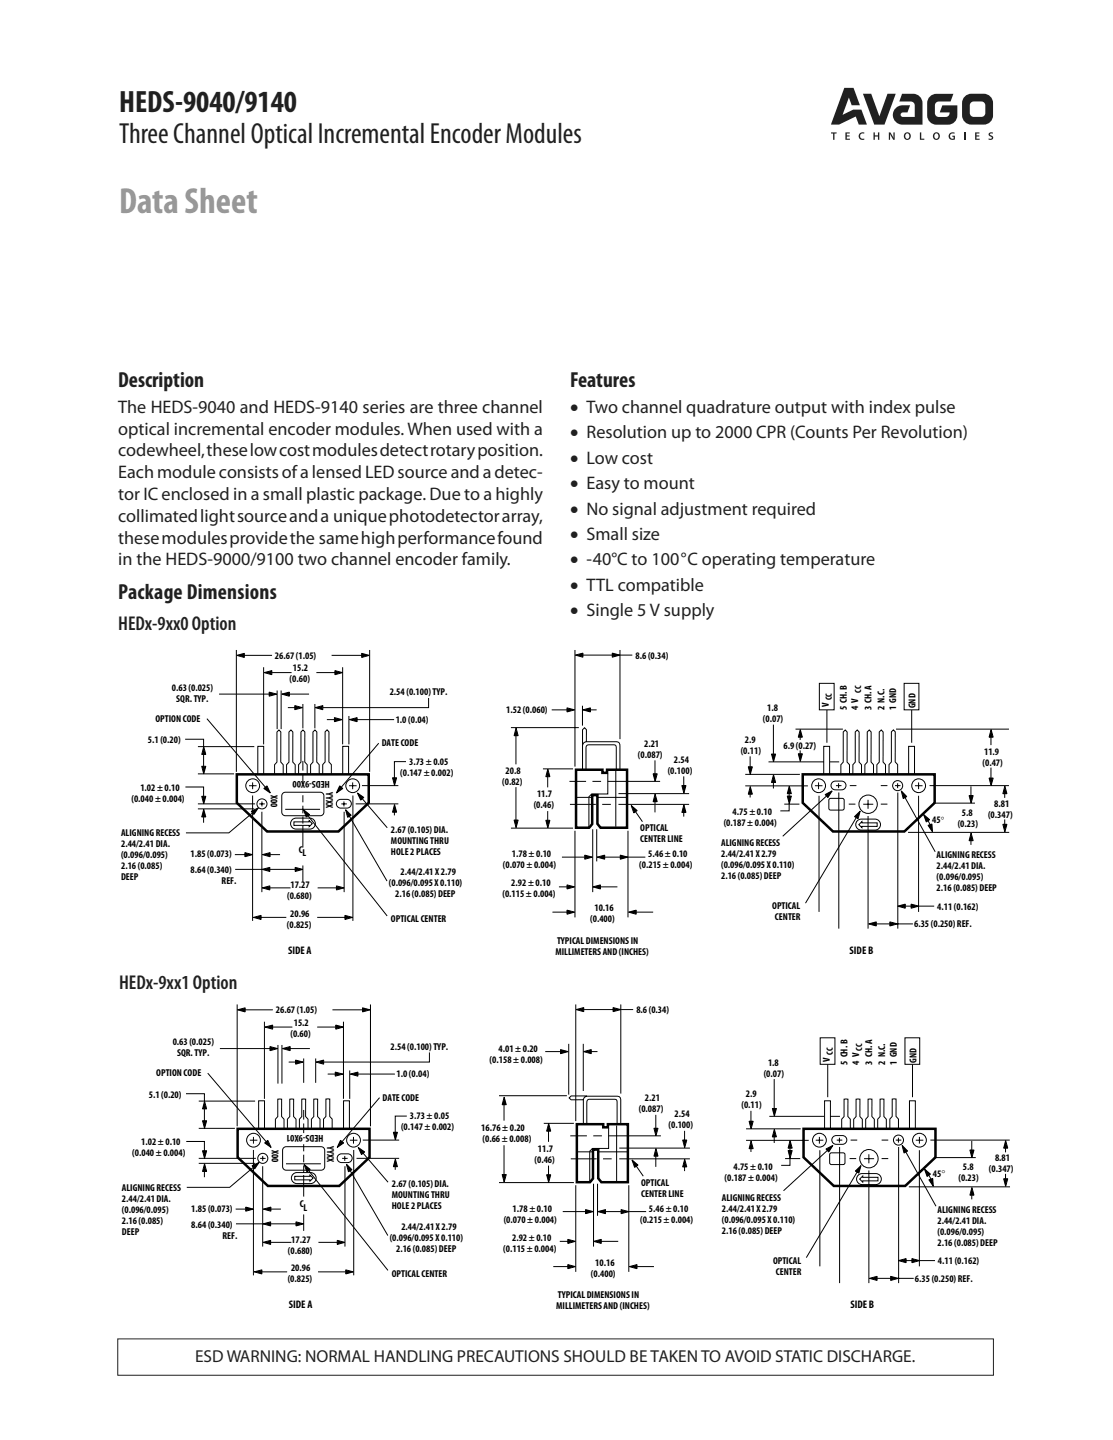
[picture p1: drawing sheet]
<svg xmlns="http://www.w3.org/2000/svg" width="216mm" height="279mm" viewBox="0 0 216 279" stroke-linecap="round" stroke-linejoin="round" font-family="sans-serif">
<path d="M22.8 259.8h169.9v7h-169.9z" fill="none" stroke="#231f20" stroke-width=".19"/>
<g fill="#231f20">
<path d="M161.2 25.7h1.1v.2h-.4v1.2h-.3v-1.2h-.4z"/>
<path d="M164 25.7h.8v.2h-.5v.4h.5v.2h-.5v.4h.6v.2h-.9z"/>
<path d="M166.8 25.9l.5-.2h.4l-.1 .2a.53 .53 0 0 0-.8 .5 .53 .53 0 0 0 .8 .5l.1 .2a.76 .76 0 0 1-1-.2 .76 .76 0 0 1 .1-1z"/>
<path d="M169.4 25.7h.3v.6h.6v-.6h.3v1.4h-.3v-.6h-.6v.6h-.3z"/>
<path d="M172.4 25.7h.3l.6 1.1v-1.1h.3v1.4h-.3l-.7-1.1 .1 1.1h-.3z"/>
<path d="M178.4 25.7h.3v1.2h.6v.2h-.9z"/>
<path d="M184.2 25.9l.6-.2h.4l-.1 .3a.54 .54 0 0 0-.8 .3 .54 .54 0 0 0 .7 .6v-.4h-.3v-.2h.5v.8a.78 .78 0 0 1-1-.2 .78 .78 0 0 1 0-1z"/>
<path d="M187 25.7h.3v1.4h-.3z"/>
<path d="M189.2 25.7h.8v.2h-.6v.4h.6v.2h-.6v.4h.6v.2h-.8z"/>
<path d="M191.8 25.9l.5-.2h.3v.3l-.5-.1v.3l.2 .1a.42 .42 0 0 1 .4 .3 .42 .42 0 0 1-.3 .5h-.7l.1-.3a.39 .39 0 0 0 .6-.1l-.3-.2a.42 .42 0 0 1-.3-.6z"/>
<path d="M163.8 17h1.8l1.2 3.4h-1.6l-.5-1.5-1.3 3.4 2.1-1h1.6l1.1 2.9h-1.6l-.6-1.6-3.2 1.6h-1.6z"/>
<path d="M180.4 18.7l.8-.4 .4-.1h3.3l-.5 1.5h-2.3a.75 .75 0 0 0-.7 .7v1.5a.75 .75 0 0 0 .7 .8h1.4a.77 .77 0 0 0 .7-.9h-1.9l.5-1.4h2.9v2a1.8 1.8 0 0 1-1.8 1.8h-2.3a1.8 1.8 0 0 1-1.8-1.8l.1-2.9z"/>
<path d="M167.4 18.2h1.6l1.6 4.4 1.6-4.4h1.6l-2.2 6h-2z"/>
<path d="M175 18.2h2.1a1.8 1.8 0 0 1 1.8 1.8v4.2h-3.8a1.88 1.88 0 0 1-1.9-1.9 1.88 1.88 0 0 1 1.9-1.9h1.4l-.5 1.4h-.9a.44 .44 0 0 0-.4 .5 .44 .44 0 0 0 .4 .4h2.3v-2.3a.75 .75 0 0 0-.7-.7h-2.3z"/>
<path d="M175.3 26.4a.71 .71 0 0 1 1.4 0 .71 .71 0 0 1-1.4 0zM175.8 26a.51 .51 0 0 0-.2 .6 .51 .51 0 0 0 .6 .3 .51 .51 0 0 0 .2-.7 .51 .51 0 0 0-.6-.2z"/>
<path d="M180.9 26.4a.75 .75 0 0 1 1.5 0 .75 .75 0 0 1-1.5 0zM181.4 26a.51 .51 0 0 0-.2 .6 .51 .51 0 0 0 .7 .3 .51 .51 0 0 0 .1-.7 .51 .51 0 0 0-.6-.2z"/>
<path d="M187.1 18.7l.8-.4 2.9-.1a1.8 1.8 0 0 1 1.8 1.8v2.4a1.8 1.8 0 0 1-1.8 1.8h-2.4a1.8 1.8 0 0 1-1.8-1.8l.1-2.9zM188.3 19.9l-.2 .5v1.5a.75 .75 0 0 0 .8 .8h1.5a.75 .75 0 0 0 .7-.8v-1.5a.75 .75 0 0 0-.7-.7h-1.5z"/>
</g>
<path d="M45.9 150.2h25.6v5.6l-5.8 5.5h-13.9l-5.9-5.5zM111.7 149.3h5.2v.7h.9v-.7h3.8v11.3h-5.1l-.6-.7v-5.6h-1v5.6l-.6 .7h-2.6z" fill="none" stroke="#000" stroke-width=".49"/>
<g fill="none" stroke="#000" stroke-width=".19">
<path d="M40.1 139.4l11.5 13.5M42.5 134.7h9.9M45.8 126.1v23.7M45.9 127.2l1.5-.4v.8zM47.3 127.2h5.5M51.1 129.5v14.9M51.2 130.5l1.5-.4v.8zM52.2 134.3l1.5 .4-1.5 .4zM52.6 130.5h4M53.8 134v7.5M54.5 134v7.5M54.6 134.7l1.5-.4v.8z"/>
<path d="M55.8 137.3h1.7M56 134.7h4M57.2 136.9l1.5 .4-1.5 .4zM58.8 136.6v4.7M61.1 136.6v4.7M61.1 137.3l1.5-.4v.8zM61.4 130.5h3.8M63.4 139.6h1.7M64.3 127.2h6.1M64.9 139.2l1.5 .4-1.5 .4zM65 130.1l1.4 .4-1.4 .4zM66.5 129.5v14.9"/>
<path d="M67.7 138.9v5.5M67.8 139.6l1.5-.4v.8zM69.1 139.6h7.3M70.2 126.8l1.4 .4-1.4 .4zM71.7 126.1v23.7M83.1 135.4v1.9h-20.5M107 137.7h3.2M110 137.3l1.5 .4-1.5 .4zM111.5 126.1v22.6M111.6 127.1l1.5-.4v.8zM112.9 127.1h6.1M113 136.9v3.9"/>
<path d="M113.1 137.7l1.4-.4v.8zM114.4 137.7h1.3M118.8 126.7l1.4 .4-1.4 .4zM119.5 127.1h3.2M120.3 126.1v17.3M158.9 132.6h2.9v5.1h-2.9zM160.4 137.8v6.3M175.4 132.6h2.8v5.1h-2.8zM176.8 137.8v6.3M35.9 143.4h3.6v1.4M36 152.7h3.5v2.3M38.4 156h11.1"/>
<path d="M38.4 144.9h10.9M38.4 150.2h7M38.4 156.9h10.9M39.1 148.7h.8l-.4 1.5zM39.1 154.5h.8l-.4 1.5zM39.5 145.8v3.5M39.5 158v1.6M39.5 144.9l.4 1.5h-.8zM39.5 157l.4 1.5h-.8zM48.3 152.5h1.5M48.7 157.4l1.4-.6-.9 1.2zM49 154.3v24.4"/>
<path d="M49 151.8v1.3M49.1 157.6l-4.7 4h-8.3M50 144.8h1.2v5.4h-1.2zM50.3 156h1.1M50.8 157.5v15.6M50.8 155.5v1M51.2 153l.6-.5 .6 1.4zM53.3 150.2v-1.8l.4-.5v-5.9l.4-.4 .4 .4v5.9l.4 .5v1.8M54.9 153.9l.5-.2h6.7a.7 .7 0 0 1 .7 .7v3.2a.7 .7 0 0 1-.7 .7h-6.7a.7 .7 0 0 1-.7-.7v-3.2zM55.3 157h6.8M55.6 150.2v-1.8l.5-.5v-5.9l.3-.4 .4 .4v5.9l.5 .5v1.8M56.8 158.9l.6-.2h2.7a1.07 1.07 0 0 1 1.1 1.1 1.07 1.07 0 0 1-1.1 1.1h-2.7a1.07 1.07 0 0 1-1-.8 1.07 1.07 0 0 1 .4-1.2z"/>
<path d="M57 159.5h3v-.3l.6 .6-.6 .6v-.3h-3zM57.9 150.2v-1.8l.5-.5v-5.9l.4-.4 .3 .4v5.9l.5 .5v1.8M58.8 147.6v1.9M58.8 150.3v1.8M58.8 154.3v1.4M58.8 156.3v1.5M58.8 158.4v1.4M58.9 157.1l1.1 1-.6 .4zM59.6 158.1l15.5 19.6M60.2 150.2v-1.8l.5-.5v-5.9l.4-.4 .4 .4-.1 5.9 .5 .5v1.8M62.6 150.2v-1.8l.5-.6v-5.8l.3-.4 .4 .4v5.8l.5 .6v1.8M65.5 155.3a2.39 2.39 0 0 1 2.4 0 .85 .85 0 0 1 .2 1 .85 .85 0 0 1-.8 .5h-1.2a.85 .85 0 0 1-.8-.5 .85 .85 0 0 1 .2-1z"/>
<path d="M65.9 152.5l.6 .5-1.3 .9zM66.2 156h1.1M66.5 144.8h1.1v5.4h-1.1zM66.7 155.5v1M66.8 157.5v15.6M67 157.1l1.1 1.1-.7 .4zM67.7 158.2l7.4 12.8M67.7 152.5h1.5M68.4 151.8v1.3M68.5 154.3v24.4M69 156h8.3M69.3 153.9l1.3 .8-.6 .5z"/>
<path d="M70.1 154.8l5 5.8M70.2 152.4h7.1M73.5 144.2l-7.4 8.7M76.1 150.9h.8l-.4 1.5zM76.5 156.9v1.3M76.5 156.1l.4 1.5h-.8zM78.8 147.8h-2.3v3.8M99.1 141.2h13.2M99.7 159.1h.8l-.4 1.5zM100.1 142v6.3M100.1 152.7v7.1M100.1 141.3l.4 1.4h-.8z"/>
<path d="M105.3 149.2h5.9M105.9 159.2h.8l-.4 1.4zM106.2 150v2.8M106.2 157.4v2.5M106.3 149.2l.4 1.5h-.8zM110.5 151.6h3.2M110.6 156.1h5M111.8 154.7h3.1M113.7 143.9l.1-2.3-.4-.4-.4 .4v3M114.9 151.6h1.7M115.9 154.7h5.8M116.8 156.1h1.7"/>
<path d="M117.9 151.6h10.1M117.9 150.1v4h-3.1l-.6 .5v6M119.5 149.6v10.8M119.5 149.3l-.1-4.7-.4-.1h-4.8a.52 .52 0 0 0-.5 .7v4.2M120 156.1h13.7M120 154h13.7M120.3 149.3v-4.6l-.2-.6-.6-.2h-5.6a.78 .78 0 0 0-.9 .8v4.6M122.4 156.3l1.2 1-.7 .4zM123.2 157.3l1.4 2.1M126.7 150.1h.8l-.4 1.5zM127.1 147.5v3.4M127.1 154.8v2.8"/>
<path d="M127.1 154.1l.4 1.5h-.8zM132.3 152.4h.8l-.4 1.5zM132.6 150.6v2.5M132.6 156.9v1.5M132.7 156.2l.4 1.4h-.8zM144.6 152.5h12.1M144.6 150.2h10.6M145.1 148.8h.8l-.4 1.5zM145.5 146.8v2.7M145.5 153.6v1.1M145.5 152.6l.4 1.5h-.8zM149.1 147.8h13.7"/>
<path d="M149.7 146.3h.8l-.5 1.5zM150 140.6v6.4M150 151.3v1.7M150 150.3l.5 1.5h-.8zM152.1 156h3M152.7 154.5h.8l-.4 1.4zM153.1 155.8v1.5h-1.7M153.1 153.5v1.7M153.1 152.5l.4 1.5h-.8zM154.3 141.5h9.2M154.9 146.3h.7l-.4 1.4zM155.2 142.4v1.2"/>
<path d="M155.2 145.6v1.4M155.2 141.6l.4 1.4h-.7zM158.1 152.5h1.4M158.8 151.8v1.3M160.1 154.2l1.3-.7-.8 1.2zM160.5 154.3l-8.7 8M161 155h2.6l.1 .3v1.7l-.3 .2-2.4-.1-.2-.3v-1.5zM161.4 151.8a2.39 2.39 0 0 1 2.5 0 .85 .85 0 0 1 .1 .9 .85 .85 0 0 1-.7 .6h-1.3a.85 .85 0 0 1-.7-.6 .85 .85 0 0 1 .1-.9zM162.2 152.4h1M162.7 152v.9M162.7 153.8v26.4M163.1 150.2v-1.8l.5-.5v-5.9l.4-.4 .3 .4v5.9l.5 .5v1.8"/>
<path d="M164.6 156h1.3M165.4 150.2v-1.8l.5-.5v-5.9l.4-.4 .4 .4-.1 5.9 .5 .5v1.8M165.8 158.4l1.1-1-.5 1.4zM166.2 158.5l-9.9 16.7M166.2 159.4l.5-.4 .4-.1h2.6a1.07 1.07 0 0 1 1.1 1.1 1.07 1.07 0 0 1-1.1 1.1h-2.6a1.07 1.07 0 0 1-1-.6 1.07 1.07 0 0 1 .1-1.1zM167.4 156h2M167.8 150.2v-1.8l.4-.5v-5.9l.4-.4 .4 .4v5.9l.4 .5v1.8M168.4 155.2v1.7M168.4 158.3v21.9M170.1 150.2v-1.8l.5-.5v-5.9l.3-.4 .4 .4v5.9l.5 .5v1.8M170.9 156h1.2M172.5 150.2v-1.8l.4-.6v-5.8l.4-.4 .4 .4v5.8l.4 .6v1.8"/>
<path d="M173.6 152.4h1.1M173.8 141.5h21.9M174.1 152v.9M174.2 153.8v26.4M174.8 153.5l1.1 1.1-.7 .3zM175.5 154.6l5.9 10.7M176.3 144.8h1.1v5.4h-1.1zM177.5 152.5h1.5M178.2 154.4v22.5M178.2 151.8v1.3M179.2 158l1.1 1-.6 .5zM179.4 158.4l.8 1.2 .6 1.4"/>
<path d="M180.3 152.4h15.4M181 155.8h8.1M188 154.4h.8l-.4 1.4zM188.3 152.6v2.5M191.9 151h.8l-.4 1.4zM192.2 142.3v2.3M192.2 148.9v2.8M192.3 141.6l.4 1.4h-.8zM194.5 159.9h.8l-.4 1.5zM194.9 153.3v1.5M194.9 159v1.7M194.9 152.5l.4 1.5h-.8z"/>
<path d="M45.6 165.8h2.1M45.6 168.7h5.9M47.5 165.4l1.5 .4-1.5 .4zM49.2 178l1.4-.4v.8zM50.5 178h5M50.9 168.7l1.4-.4v.8zM50.9 172.3l1.4-.4v.8zM50.9 165.8l1.5-.4v.8zM52 168.7h5.5M52.2 172.3h4.2M52.3 165.8h2M57.3 168.3l1.4 .4-1.4 .4z"/>
<path d="M58.8 160.3v4.2M58.8 167.9v3.2M61.5 178h5.7M61.6 172.3h3.9M65.3 171.9l1.4 .4-1.4 .4zM66.9 177.6l1.5 .4-1.5 .4zM99.1 160.7h12.1M107.2 177h3M108.4 172.1h1.8M109 166.3h4.6M110 171.7l1.5 .4-1.5 .4zM110 176.6l1.5 .4-1.5 .4z"/>
<path d="M111.5 161.2v16.8M113.4 165.9l1.5 .4-1.5 .4zM115 160.9v12.2M115 172.1l1.5-.4v.8zM115.8 160.9v6.2M115.8 166.3l1.5-.4v.8zM116.3 172.1h3.5M117.2 166.3h3.4M120.3 165.9l1.5 .4-1.5 .4zM121 166.3h4.2M121.8 161.2v16.8M121.9 177l1.5-.4v.8z"/>
<path d="M123.3 177h3.4M166.6 160l.6-.6v.3h3v.6h-3v.3zM168.5 179.3l1.5-.4v.8zM169.9 179.3h3.4M172.6 178.9l1.5 .4-1.5 .4zM174.1 179.3h3M174.1 175.8l1.5-.4v.8zM175.1 175.8h2.1M176.1 161.5h19.7M176.7 175.4l1.5 .4-1.5 .4zM178.2 175.8h3M180 160.1l.8-.2 .1 1.5z"/>
<path d="M188.3 162.4v1.5M188.4 161.6l.4 1.5h-.8z"/>
<circle cx="49" cy="152.5" r="1.34"/>
<circle cx="50.8" cy="156" r=".98"/>
<circle cx="68.4" cy="152.5" r="1.34"/>
<circle cx="158.8" cy="152.5" r="1.34"/>
<circle cx="168.4" cy="156" r="1.78"/>
<circle cx="174.1" cy="152.4" r=".98"/>
<circle cx="178.2" cy="152.5" r="1.34"/>
</g>
<g fill="#000">
<path d="M45.9 127.2l1.5-.4v.8zM52.2 134.3l1.5 .4-1.5 .4zM51.2 130.5l1.5-.4v.8zM54.6 134.7l1.5-.4v.8zM57.2 136.9l1.5 .4-1.5 .4zM61.1 137.3l1.5-.4v.8zM65 130.1l1.4 .4-1.4 .4zM70.2 126.8l1.4 .4-1.4 .4zM110 137.3l1.5 .4-1.5 .4zM111.6 127.1l1.5-.4v.8zM113.1 137.7l1.4-.4v.8zM118.8 126.7l1.4 .4-1.4 .4z"/>
<path d="M39.5 144.9l.4 1.5h-.8zM39.1 148.7h.8l-.4 1.5zM39.5 157l.4 1.5h-.8zM39.1 154.5h.8l-.4 1.5zM48.7 157.4l1.4-.6-.9 1.2zM51.2 153l.6-.5 .6 1.4zM58.9 157.1l1.1 1-.6 .4zM64.9 139.2l1.5 .4-1.5 .4zM65.9 152.5l.6 .5-1.3 .9zM67 157.1l1.1 1.1-.7 .4zM67.8 139.6l1.5-.4v.8zM69.3 153.9l1.3 .8-.6 .5z"/>
<path d="M76.5 156.1l.4 1.5h-.8zM76.1 150.9h.8l-.4 1.5zM100.1 141.3l.4 1.4h-.8zM99.7 159.1h.8l-.4 1.5zM106.3 149.2l.4 1.5h-.8zM105.9 159.2h.8l-.4 1.4zM122.4 156.3l1.2 1-.7 .4zM127.1 154.1l.4 1.5h-.8zM126.7 150.1h.8l-.4 1.5zM132.7 156.2l.4 1.4h-.8zM132.3 152.4h.8l-.4 1.5zM145.1 148.8h.8l-.4 1.5z"/>
<path d="M145.5 152.6l.4 1.5h-.8zM149.7 146.3h.8l-.5 1.5zM150 150.3l.5 1.5h-.8zM153.1 152.5l.4 1.5h-.8zM152.7 154.5h.8l-.4 1.4zM155.2 141.6l.4 1.4h-.7zM154.9 146.3h.7l-.4 1.4zM160.1 154.2l1.3-.7-.8 1.2zM165.8 158.4l1.1-1-.5 1.4zM174.8 153.5l1.1 1.1-.7 .3zM179.2 158l1.1 1-.6 .5zM188 154.4h.8l-.4 1.4z"/>
<path d="M192.3 141.6l.4 1.4h-.8zM191.9 151h.8l-.4 1.4zM194.9 152.5l.4 1.5h-.8zM194.5 159.9h.8l-.4 1.5zM47.5 165.4l1.5 .4-1.5 .4zM49.2 178l1.4-.4v.8zM50.9 168.7l1.4-.4v.8zM50.9 172.3l1.4-.4v.8zM50.9 165.8l1.5-.4v.8zM57.3 168.3l1.4 .4-1.4 .4zM65.3 171.9l1.4 .4-1.4 .4zM66.9 177.6l1.5 .4-1.5 .4z"/>
<path d="M110 171.7l1.5 .4-1.5 .4zM110 176.6l1.5 .4-1.5 .4zM113.4 165.9l1.5 .4-1.5 .4zM115 172.1l1.5-.4v.8zM115.8 166.3l1.5-.4v.8zM120.3 165.9l1.5 .4-1.5 .4zM121.9 177l1.5-.4v.8zM168.5 179.3l1.5-.4v.8zM172.6 178.9l1.5 .4-1.5 .4zM174.1 175.8l1.5-.4v.8zM176.7 175.4l1.5 .4-1.5 .4zM180 160.1l.8-.2 .1 1.5z"/>
<path d="M188.4 161.6l.4 1.5h-.8z"/>
</g>
<path d="M159.8 144.8h1.1v5.4h-1.1z" fill="#fff"/>
<g fill="none" stroke="#000" stroke-width=".19">
<path d="M158.9 154.4v22.5M159.8 144.8h1.1v5.4h-1.1zM164.8 152.4h1.3M170.9 152.4h1.2M46 194.9v23.6M46.1 195.9l1.5-.4v.8zM47.4 195.9h5.5M51.3 198.2v15M51.4 199.3l1.5-.4v.8zM52.8 199.3h3.9M61.5 199.3h3.8M64.5 195.9h6"/>
<path d="M65.1 198.9l1.5 .4-1.5 .4zM66.6 198.2v15M70.3 195.5l1.5 .4-1.5 .4zM71.9 194.9v23.6M111.7 194.9v22.6M111.8 195.9l1.4-.4v.8zM113.1 195.9h6M118.9 195.5l1.5 .4-1.5 .4zM119.6 195.9h3.2M120.4 194.9v17.3M36.1 212.2h3.6v1.4M38.5 213.6h11"/>
<path d="M38.5 218.9h7.1M39.3 217.5h.8l-.4 1.4zM39.7 214.6v3.4M39.7 213.7l.4 1.5h-.8zM40.3 208.2l11.5 13.5M42.7 203.5h9.9M50.2 213.6h1.1v5.4h-1.1zM52.4 203.1l1.5 .4-1.5 .4zM53.4 219v-1.8l.5-.6v-3.3l.4-.1 .3 .1v3.3l.5 .6v1.8M53.9 202.8v7.4M54.7 202.8v7.4M54.8 203.5l1.5-.4v.8z"/>
<path d="M55.7 219v-1.8l.5-.6v-3.3l.4-.1 .4 .1-.1 3.3 .5 .6v1.8M56 206.1h1.7M56.2 203.5h3.9M57.3 205.7l1.5 .4-1.5 .4zM58.1 219v-1.8l.4-.6v-3.3l.4-.1 .4 .1v3.3l.5 .6v1.8M58.9 205.4v4.7M58.9 215.4v1.8M58.9 218v1.9M60.4 219v-1.8l.5-.6v-3.3l.4-.1 .3 .1v3.3l.5 .6v1.8M61.2 205.4v4.7M61.3 206.1l1.5-.4v.8zM62.8 219v-1.9l.4-.5v-3.4h.4h.4v3.4l.4 .5v1.9"/>
<path d="M63.6 208.4h1.6M65 208l1.5 .4-1.5 .4zM66.6 213.6h1.2v5.4h-1.2zM67.8 207.7v5.5M68 208.4l1.4-.4v.8zM69.3 208.4h7.3M73.6 213l-7.4 8.7M76.3 219.7h.8l-.4 1.5zM78.9 216.6h-2.2v3.8M83.3 204.2v1.9h-20.5M96.8 212.6h13.2M97.8 213.6v3.8"/>
<path d="M97.8 212.9l.4 1.4h-.8zM105.5 218h5.8M105.8 204h3.1M106.4 218.8v2.7M106.4 218l.4 1.5h-.8zM108.7 203.7l1.5 .3-1.5 .4zM113.1 202.5v9.2M113.2 204l1.5-.3v.7zM113.8 212.6h-3l-.4 .4 .4 .4h2.3M114.6 204h1.3M118.1 218.9v3.9h-3.1l-.6 .6v5.9M119.6 218.4v10.8"/>
<path d="M119.7 218.1l-.1-4.7-.4-.1h-4.8a.52 .52 0 0 0-.6 .6v4.2M120.4 218.1v-4.6l-.2-.6-.6-.2h-5.6a.78 .78 0 0 0-.8 .8v4.6M126.8 218.9h.8l-.4 1.5zM127.2 216.3v3.3M132.8 219.4v2.5M144.7 219h10.6M145.3 217.6h.8l-.4 1.4zM145.7 215.5v2.8M149.2 216.6h13.7M149.8 215.1h.8l-.4 1.5zM150.2 209.4v6.4M150.2 219.1l.4 1.5h-.8z"/>
<path d="M159.1 201.4h2.9v5.1h-2.9zM160.6 206.5v6.4M163.3 219v-1.8l.4-.6v-3.3l.4-.1 .4 .1v3.3l.4 .6v1.8M165.6 219v-1.8l.5-.6v-3.3l.3-.1 .4 .1v3.3l.5 .6v1.8M167.9 219v-1.8l.5-.6v-3.3l.4-.1 .3 .1v3.3l.5 .6v1.8M170.3 219v-1.8l.4-.6v-3.3l.4-.1 .4 .1v3.3l.4 .6v1.8M172.6 219v-1.9l.5-.5v-3.4h.4h.3v3.4l.5 .5v1.9M175.5 201.4h2.9v5.1h-2.9zM176.4 213.6h1.2v5.4h-1.2zM177 206.5v6.4M36.1 221.5h3.6v2.2M38.5 224.8h11.1"/>
<path d="M38.5 225.7h11M39.3 223.3h.8l-.4 1.5zM39.7 226.7v1.7M39.7 225.8l.4 1.5h-.8zM45.7 234.6h2.2M45.8 237.5h5.8M47.7 234.2l1.4 .4-1.4 .4zM48.5 221.2h1.4M48.9 226.2l1.4-.7-.9 1.3zM49.2 223.1v24.4M49.2 220.6v1.3M49.3 226.4l-4.7 4h-8.4"/>
<path d="M50.5 224.8h1M51 226.3v15.6M51 224.3v.9M51 237.5l1.5-.4v.8zM51.1 234.6l1.5-.4-.1 .8zM51.3 221.8l.6-.5 .7 1.3zM52.2 237.5h5.4M52.4 234.6h2.1M55 222.7l.5-.2h6.8a.7 .7 0 0 1 .7 .7v3.2a.7 .7 0 0 1-.7 .7h-6.8a.7 .7 0 0 1-.7-.7v-3.2zM55.5 225.8h6.7M56.7 227.9l.6-.3 .3-.1h2.7a1.07 1.07 0 0 1 1 1.1 1.07 1.07 0 0 1-1 1h-2.7a1.07 1.07 0 0 1-1-.5 1.07 1.07 0 0 1 .1-1.2zM57.2 228.2h2.9v-.2l.6 .6-.6 .6v-.3h-2.9z"/>
<path d="M57.4 237.1l1.5 .4-1.5 .4zM58.9 222v1.4M58.9 224v1.5M58.9 226.1v1.4M58.9 228v4.2M58.9 235.6v3.2M59 225.9l1.2 1-.7 .5zM59.7 227l15.6 19.5M65.7 224.1a2.39 2.39 0 0 1 2.4 0 .85 .85 0 0 1 .1 .9 .85 .85 0 0 1-.7 .6h-1.2a.85 .85 0 0 1-.8-.6 .85 .85 0 0 1 .2-.9zM66.1 221.3l.6 .5-1.3 .8zM66.4 224.8h1M66.9 224.3v.9"/>
<path d="M66.9 226.3v15.6M67.2 225.9l1.1 1.1-.7 .4zM67.8 227l7.4 12.7M67.9 221.2h1.4M68.6 220.6v1.3M68.6 223.1v24.4M69.2 224.8h8.2M69.5 222.6l1.2 .9-.6 .5zM70.3 223.6l5 5.8M70.4 221.2h7M76.7 225.6v1.4M76.7 224.9l.4 1.5h-.8z"/>
<path d="M96.8 229.5h14.5M97.4 227.9h.8l-.4 1.5zM97.8 222.2v6.4M106 227.9h.8l-.4 1.5zM106.4 226.2v2.5M109.2 235.1h4.6M110.6 220.4h3.2M110.7 224.8h5M111.7 230v16.8M111.9 223.5h3.1M113.6 234.7l1.5 .4-1.5 .4zM115.1 220.4h1.7"/>
<path d="M115.1 229.7v12.2M115.9 229.7v6.2M116 235.1l1.5-.4v.8zM116.1 223.5h5.8M117 224.8h1.6M117.3 235.1h3.4M118 220.4h10.2M120.1 224.8h13.7M120.1 222.8h13.7M120.5 234.7l1.5 .4-1.5 .4zM121.2 235.1h4.1M122 230v16.8"/>
<path d="M122.6 225.1l1.2 1-.7 .4zM123.3 226.1l1.5 2.1M127.2 223.6v2.8M127.2 222.9l.4 1.4h-.8zM132.4 221.2h.8l-.4 1.5zM132.8 225.7v1.5M132.8 224.9l.4 1.5h-.8zM144.7 221.3h12.2M145.7 222.4v1.1M145.7 221.4l.4 1.5h-.8zM150.2 220.1v1.7M152.3 224.8h2.9"/>
<path d="M152.9 223.2h.8l-.4 1.5zM153.2 224.6v1.5h-1.7M153.2 222.3v1.7M153.3 221.3l.4 1.5h-.8zM158.2 221.2h1.5M158.9 220.6v1.3M160.2 222.9l1.4-.7-.8 1.3zM160.6 223.1l-8.6 7.9M161 223.9l.3-.2h2.4l.2 .3v1.8l-.3 .2-2.5-.1-.2-.3zM161.6 220.6a2.39 2.39 0 0 1 2.4 0 .85 .85 0 0 1 .2 .9 .85 .85 0 0 1-.8 .5h-1.2a.85 .85 0 0 1-.8-.5 .85 .85 0 0 1 .2-.9zM162.3 221.2h1.1M162.8 220.7v1"/>
<path d="M162.9 222.5v26.5M164.8 224.8h1.3M165.9 227.2l1.1-1-.4 1.4zM166.4 227.2l-10 16.8M166.4 228.1l.5-.3 .3-.1h2.7a1.07 1.07 0 0 1 1.1 1.1 1.07 1.07 0 0 1-1.1 1h-2.7a1.07 1.07 0 0 1-.9-.5 1.07 1.07 0 0 1 .1-1.2zM166.8 228.8l.6-.6v.2h2.9v.7h-2.9v.3zM167.6 224.8h2M168.5 224v1.7M168.5 227.1v21.9M171 224.8h1.3M173.8 221.2h1M174.3 220.7v1"/>
<path d="M174.3 222.5v26.5M175 222.2l1.1 1.1-.7 .4zM175.6 223.3l6 10.7M176.3 230.3h19.6M177.6 221.2h1.5M178.3 223.2v22.5M178.3 220.6v1.3M179.3 226.8l1.2 1-.7 .5zM179.5 227.1l.9 1.3 .5 1.4M180.2 228.9l.7-.2 .1 1.5zM180.5 221.2h15.4M181.2 224.6h8.1"/>
<path d="M188.1 223.1h.8l-.4 1.5zM188.5 221.4v2.5M188.5 231.2v1.5M188.5 230.4l.4 1.5h-.8zM194.7 228.7h.8l-.4 1.5zM195.1 222.1v1.5M195.1 227.8v1.6M195.1 221.3l.4 1.5h-.8zM49.3 246.8l1.5-.4v.8zM50.7 246.8h5M51 241.1l1.5-.4v.8zM52.4 241.1h4.1"/>
<path d="M61.7 246.8h5.7M61.8 241.1h3.8M65.4 240.7l1.5 .4-1.5 .4zM67.1 246.4l1.4 .4-1.4 .4zM107.3 245.8h3.1M108.6 240.9h1.8M110.1 240.5l1.5 .4-1.5 .4zM110.1 245.4l1.5 .4-1.5 .4zM115.2 240.9l1.4-.4v.8zM116.5 240.9h3.4M122.1 245.8l1.5-.4v.8zM123.4 245.8h3.5"/>
<path d="M168.7 248l1.4-.4v.8zM170 248h3.4M172.8 247.6l1.5 .4-1.5 .4zM174.2 248h3M174.3 244.6l1.5-.4v.8zM175.2 244.6h2.1M176.9 244.2l1.5 .4-1.5 .4zM178.3 244.6h3.1"/>
<circle cx="49.2" cy="221.2" r="1.34"/>
<circle cx="51" cy="224.8" r=".98"/>
<circle cx="68.6" cy="221.2" r="1.34"/>
<circle cx="159" cy="221.2" r="1.34"/>
<circle cx="168.6" cy="224.8" r="1.78"/>
<circle cx="174.3" cy="221.2" r=".98"/>
<circle cx="178.4" cy="221.2" r="1.34"/>
</g>
<path d="M155.7 150.2h25.6v5.6l-5.9 5.5h-13.8l-5.9-5.5zM46.1 219h25.6v5.6l-5.9 5.5h-13.8l-5.9-5.5zM111.9 218.1h5.1v.6h.9v-.6h3.9v11.3h-5.1l-.7-.8v-5.6h-1v5.7l-.6 .7h-2.5z" fill="none" stroke="#000" stroke-width=".49"/>
<g fill="#000">
<path d="M46.1 195.9l1.5-.4v.8zM51.4 199.3l1.5-.4v.8zM65.1 198.9l1.5 .4-1.5 .4zM70.3 195.5l1.5 .4-1.5 .4zM111.8 195.9l1.4-.4v.8zM118.9 195.5l1.5 .4-1.5 .4zM39.7 213.7l.4 1.5h-.8zM39.3 217.5h.8l-.4 1.4zM52.4 203.1l1.5 .4-1.5 .4zM54.8 203.5l1.5-.4v.8zM57.3 205.7l1.5 .4-1.5 .4zM61.3 206.1l1.5-.4v.8z"/>
<path d="M65 208l1.5 .4-1.5 .4zM68 208.4l1.4-.4v.8zM76.3 219.7h.8l-.4 1.5zM97.8 212.9l.4 1.4h-.8zM106.4 218l.4 1.5h-.8zM108.7 203.7l1.5 .3-1.5 .4zM113.2 204l1.5-.3v.7zM126.8 218.9h.8l-.4 1.5zM145.3 217.6h.8l-.4 1.4zM149.8 215.1h.8l-.4 1.5zM39.7 225.8l.4 1.5h-.8zM39.3 223.3h.8l-.4 1.5z"/>
<path d="M47.7 234.2l1.4 .4-1.4 .4zM48.9 226.2l1.4-.7-.9 1.3zM51.3 221.8l.6-.5 .7 1.3zM51 237.5l1.5-.4v.8zM51.1 234.6l1.5-.4-.1 .8zM57.4 237.1l1.5 .4-1.5 .4zM59 225.9l1.2 1-.7 .5zM66.1 221.3l.6 .5-1.3 .8zM67.2 225.9l1.1 1.1-.7 .4zM69.5 222.6l1.2 .9-.6 .5zM76.7 224.9l.4 1.5h-.8zM97.4 227.9h.8l-.4 1.5z"/>
<path d="M106 227.9h.8l-.4 1.5zM113.6 234.7l1.5 .4-1.5 .4zM116 235.1l1.5-.4v.8zM120.5 234.7l1.5 .4-1.5 .4zM122.6 225.1l1.2 1-.7 .4zM127.2 222.9l.4 1.4h-.8zM132.8 224.9l.4 1.5h-.8zM132.4 221.2h.8l-.4 1.5zM145.7 221.4l.4 1.5h-.8zM150.2 219.1l.4 1.5h-.8zM153.3 221.3l.4 1.5h-.8zM152.9 223.2h.8l-.4 1.5z"/>
<path d="M160.2 222.9l1.4-.7-.8 1.3zM165.9 227.2l1.1-1-.4 1.4zM175 222.2l1.1 1.1-.7 .4zM179.3 226.8l1.2 1-.7 .5zM180.2 228.9l.7-.2 .1 1.5zM188.5 230.4l.4 1.5h-.8zM188.1 223.1h.8l-.4 1.5zM195.1 221.3l.4 1.5h-.8zM194.7 228.7h.8l-.4 1.5zM49.3 246.8l1.5-.4v.8zM51 241.1l1.5-.4v.8zM65.4 240.7l1.5 .4-1.5 .4z"/>
<path d="M67.1 246.4l1.4 .4-1.4 .4zM110.1 240.5l1.5 .4-1.5 .4zM110.1 245.4l1.5 .4-1.5 .4zM115.2 240.9l1.4-.4v.8zM122.1 245.8l1.5-.4v.8zM168.7 248l1.4-.4v.8zM172.8 247.6l1.5 .4-1.5 .4zM174.3 244.6l1.5-.4v.8zM176.9 244.2l1.5 .4-1.5 .4z"/>
</g>
<path d="M159.9 213.6h1.2v5.4h-1.2z" fill="#fff"/>
<path d="M110.3 202.5v9.9M159.9 213.6h1.2v5.4h-1.2zM159 223.2v22.5M165 221.2h1.3M171 221.2h1.3" fill="none" stroke="#000" stroke-width=".19"/>
<path d="M155.9 219h25.6v5.6l-5.9 5.5h-13.9l-5.8-5.5z" fill="none" stroke="#000" stroke-width=".49"/>
<text font-size="7.1" fill="#939598" x="23.1" y="41.2">Data Sheet</text>
<text font-size="6" fill="#231f20" x="23.1" y="21.7">HEDS-9040/9140</text>
<text font-size="5.6" fill="#231f20" x="23.1" y="27.7">Three Channel Optical Incremental Encoder Modules</text>
<g font-size="4.2" fill="#231f20">
<text x="22.9" y="75.1">Description</text>
<text x="110.6" y="75.1">Features</text>
<text x="22.9" y="116.2">Package Dimensions</text>
</g>
<g font-size="3.9" fill="#231f20">
<text x="22.9" y="122.3">HEDx-9xx0 Option</text>
<text x="23.1" y="191.8">HEDx-9xx1 Option</text>
</g>
<g font-size="3.5" fill="#231f20">
<text x="22.9" y="80.1">The HEDS-9040 and HEDS-9140 series are three channel</text>
<text x="110.6" y="80.1">• Two channel quadrature output with index pulse</text>
<text x="22.9" y="84.3">optical incremental encoder modules. When used with a</text>
<text x="22.9" y="88.5">codewheel,theselowcostmodulesdetectrotaryposition.</text>
<text x="110.6" y="85">• Resolution up to 2000 CPR (Counts Per Revolution)</text>
<text x="110.6" y="90">• Low cost</text>
<text x="22.9" y="92.8">EachmoduleconsistsofalensedLEDsourceandadetec-</text>
<text x="110.6" y="94.9">• Easy to mount</text>
<text x="22.9" y="97">tor IC enclosed in a small plastic package. Due to a highly</text>
<text x="22.9" y="101.2">collimatedlightsourceanda uniquephotodetectorarray,</text>
<text x="110.6" y="99.8">• No signal adjustment required</text>
<text x="22.9" y="105.5">thesemodulesprovidethe samehighperformancefound</text>
<text x="110.6" y="104.8">• Small size</text>
<text x="22.9" y="109.7">in the HEDS-9000/9100 two channel encoder family.</text>
<text x="110.6" y="109.7">• -40°C to 100°C operating temperature</text>
<text x="110.6" y="114.7">• TTL compatible</text>
<text x="110.6" y="119.6">• Single 5 V supply</text>
</g>
<text font-size="3.4" fill="#231f20" x="37.9" y="264.3">ESD WARNING: NORMAL HANDLING PRECAUTIONS SHOULD BE TAKEN TO AVOID STATIC DISCHARGE.</text>
<g font-size="2.1">
<text x="55.9" y="185.1">SIDEA</text>
<text x="164.8" y="185.1">SIDEB</text>
<text x="56" y="253.9">SIDEA</text>
<text x="165" y="253.9">SIDEB</text>
</g>
<g font-size="1.9">
<text x="53.3" y="127.8">26.67(1.05)</text>
<text x="56.8" y="130.2">15.2</text>
<text x="123.3" y="127.8">8.6(0.34)</text>
<text x="33.3" y="134.1">0.63(0.025)</text>
<text x="34.2" y="136.2">SQR.TYP.</text>
<text x="56.2" y="132.4">(0.60)</text>
<text x="75.6" y="134.9">2.54(0.100)TYP.</text>
<text x="148.8" y="138">1.8</text>
<text x="160.8" y="137.2" transform="rotate(-90 160.8 137.2)">V</text>
<text x="164.3" y="137.9" transform="rotate(-90 164.3 137.9)">5 CH.B</text>
<text x="166.5" y="137.8" transform="rotate(-90 166.5 137.8)">4 V</text>
<text x="169" y="137.8" transform="rotate(-90 169 137.8)">3 CH.A</text>
<text x="171.6" y="137.8" transform="rotate(-90 171.6 137.8)">2 N.C.</text>
<text x="173.8" y="137.8" transform="rotate(-90 173.8 137.8)">1 GND</text>
<text x="177.6" y="137.4" transform="rotate(-90 177.6 137.4)">GND</text>
<text x="30.2" y="140.1">OPTIONCODE</text>
<text x="76.8" y="140.3">1.0(0.04)</text>
<text x="98.2" y="138.4">1.52(0.060)</text>
<text x="148" y="140.1">(0.07)</text>
<text x="28.7" y="144.2">5.1(0.20)</text>
<text x="74" y="144.8">DATECODE</text>
<text x="79.4" y="148.4">3.73±0.05</text>
<text x="123.8" y="147.1">(0.087)</text>
<text x="124.9" y="144.9">2.21</text>
<text x="130.7" y="148">2.54</text>
<text x="143.7" y="146.3">(0.11)</text>
<text x="144.5" y="144.2">2.9</text>
<text x="152" y="145.3">6.9(0.27)</text>
<text x="190.6" y="148.6">(0.47)</text>
<text x="190.9" y="146.5">11.9</text>
<text x="25.5" y="155.6">(0.040±0.004)</text>
<text x="27.2" y="153.4">1.02±0.10</text>
<text x="52.6" y="154.3" transform="rotate(90 52.6 154.3)">X00</text>
<text x="63.3" y="153.6" transform="rotate(90 63.3 153.6)">YYXX</text>
<text x="64" y="151.5" transform="rotate(-180 64 151.5)">HEDS-9X00</text>
<text x="77.6" y="150.6">(0.147±0.002)</text>
<text x="97.4" y="152.3">(0.82)</text>
<text x="98.1" y="150.2">20.8</text>
<text x="104.2" y="154.7">11.7</text>
<text x="129.5" y="150.2">(0.100)</text>
<text x="75.8" y="161.6">2.67(0.105)DIA.</text>
<text x="103.5" y="156.9">(0.46)</text>
<text x="124.2" y="161.3">OPTICAL</text>
<text x="140.4" y="160.3">(0.187±0.004)</text>
<text x="142.1" y="158.2">4.75±0.10</text>
<text x="180.8" y="159.6">45°</text>
<text x="185.8" y="160.4">(0.23)</text>
<text x="186.6" y="158.3">5.8</text>
<text x="191.7" y="158.7">(0.347)</text>
<text x="192.9" y="156.5">8.81</text>
<text x="23.5" y="162.3">ALIGNINGRECESS</text>
<text x="23.5" y="164.4">2.44/2.41DIA.</text>
<text x="23.5" y="166.6">(0.096/0.095)</text>
<text x="37" y="166.4">1.85(0.073)</text>
<text x="58" y="165.5">C</text>
<text x="58.7" y="166.2">L</text>
<text x="75.8" y="163.7">MOUNTINGTHRU</text>
<text x="75.8" y="165.8">HOLE2PLACES</text>
<text x="99.3" y="166.4">1.78±0.10</text>
<text x="124.2" y="163.5">CENTERLINE</text>
<text x="125.7" y="166.4">5.46±0.10</text>
<text x="139.9" y="164.2">ALIGNINGRECESS</text>
<text x="139.9" y="166.3">2.44/2.41X2.79</text>
<text x="181.7" y="166.5">ALIGNINGRECESS</text>
<text x="23.5" y="168.7">2.16(0.085)</text>
<text x="23.5" y="170.8">DEEP</text>
<text x="37" y="169.4">8.64(0.340)</text>
<text x="43" y="171.6">REF.</text>
<text x="56.3" y="172.4">17.27</text>
<text x="75.4" y="172">(0.096/0.095X0.110)</text>
<text x="77.7" y="169.9">2.44/2.41X2.79</text>
<text x="97.6" y="168.5">(0.070±0.004)</text>
<text x="99.2" y="172">2.92±0.10</text>
<text x="124" y="168.5">(0.215±0.004)</text>
<text x="139.9" y="168.5">(0.096/0.095X0.110)</text>
<text x="139.9" y="170.6">2.16(0.085)DEEP</text>
<text x="181.7" y="168.7">2.44/2.41DIA.</text>
<text x="181.7" y="170.8">(0.096/0.095)</text>
<text x="181.7" y="172.9">2.16(0.085)DEEP</text>
<text x="55.7" y="174.5">(0.680)</text>
<text x="56.3" y="177.9">20.96</text>
<text x="75.8" y="178.9">OPTICALCENTER</text>
<text x="76.7" y="174.1">2.16(0.085)DEEP</text>
<text x="97.5" y="174.1">(0.115±0.004)</text>
<text x="114.5" y="178.9">(0.400)</text>
<text x="115.3" y="176.8">10.16</text>
<text x="149.8" y="176.4">OPTICAL</text>
<text x="150.3" y="178.6">CENTER</text>
<text x="177.3" y="179.9">6.35(0.250)REF.</text>
<text x="181.8" y="176.6">4.11(0.162)</text>
<text x="55.6" y="180">(0.825)</text>
<text x="107.7" y="185.3">MILLIMETERSAND(INCHES)</text>
<text x="108" y="183.2">TYPICALDIMENSIONSIN</text>
<text x="53.5" y="196.6">26.67(1.05)</text>
<text x="123.4" y="196.6">8.6(0.34)</text>
<text x="33.5" y="202.8">0.63(0.025)</text>
<text x="56.3" y="201.1">(0.60)</text>
<text x="57" y="199">15.2</text>
<text x="75.8" y="203.7">2.54(0.100)TYP.</text>
<text x="30.3" y="208.9">OPTIONCODE</text>
<text x="34.4" y="205">SQR.TYP.</text>
<text x="76.9" y="209.1">1.0(0.04)</text>
<text x="95" y="206.3">(0.158±0.008)</text>
<text x="96.7" y="204.2">4.01±0.20</text>
<text x="148.2" y="208.9">(0.07)</text>
<text x="149" y="206.8">1.8</text>
<text x="160.9" y="206" transform="rotate(-90 160.9 206)">V</text>
<text x="164.4" y="206.6" transform="rotate(-90 164.4 206.6)">5 CH.B</text>
<text x="166.6" y="206.6" transform="rotate(-90 166.6 206.6)">4 V</text>
<text x="169.2" y="206.6" transform="rotate(-90 169.2 206.6)">3 CH.A</text>
<text x="171.7" y="206.6" transform="rotate(-90 171.7 206.6)">2 N.C.</text>
<text x="174" y="206.6" transform="rotate(-90 174 206.6)">1 GND</text>
<text x="177.8" y="206.2" transform="rotate(-90 177.8 206.2)">GND</text>
<text x="28.9" y="213">5.1(0.20)</text>
<text x="74.2" y="213.6">DATECODE</text>
<text x="123.9" y="215.8">(0.087)</text>
<text x="125.1" y="213.7">2.21</text>
<text x="143.8" y="215.1">(0.11)</text>
<text x="144.7" y="212.9">2.9</text>
<text x="62.8" y="220.3" transform="rotate(-180 62.8 220.3)">HEDS-9X01</text>
<text x="77.8" y="219.3">(0.147±0.002)</text>
<text x="79.5" y="217.2">3.73±0.05</text>
<text x="93.4" y="219.4">16.76±0.20</text>
<text x="93.6" y="221.5">(0.66±0.008)</text>
<text x="129.7" y="219">(0.100)</text>
<text x="130.9" y="216.8">2.54</text>
<text x="25.7" y="224.3">(0.040±0.004)</text>
<text x="27.4" y="222.2">1.02±0.10</text>
<text x="52.7" y="223" transform="rotate(90 52.7 223)">X00</text>
<text x="63.4" y="222.4" transform="rotate(90 63.4 222.4)">YYXX</text>
<text x="103.7" y="225.6">(0.46)</text>
<text x="104.3" y="223.5">11.7</text>
<text x="142.3" y="227">4.75±0.10</text>
<text x="186.8" y="227.1">5.8</text>
<text x="191.8" y="227.4">(0.347)</text>
<text x="193" y="225.3">8.81</text>
<text x="23.6" y="231.1">ALIGNINGRECESS</text>
<text x="23.6" y="233.2">2.44/2.41DIA.</text>
<text x="76" y="230.4">2.67(0.105)DIA.</text>
<text x="76" y="232.5">MOUNTINGTHRU</text>
<text x="124.4" y="230.1">OPTICAL</text>
<text x="124.4" y="232.2">CENTERLINE</text>
<text x="140" y="233">ALIGNINGRECESS</text>
<text x="140.6" y="229.1">(0.187±0.004)</text>
<text x="181" y="228.4">45°</text>
<text x="185.9" y="229.2">(0.23)</text>
<text x="23.6" y="235.3">(0.096/0.095)</text>
<text x="23.6" y="237.5">2.16(0.085)</text>
<text x="23.6" y="239.6">DEEP</text>
<text x="37.1" y="235.2">1.85(0.073)</text>
<text x="37.1" y="238.2">8.64(0.340)</text>
<text x="58.1" y="234.2">C</text>
<text x="58.9" y="235">L</text>
<text x="76" y="234.6">HOLE2PLACES</text>
<text x="77.9" y="238.6">2.44/2.41X2.79</text>
<text x="97.7" y="237.3">(0.070±0.004)</text>
<text x="99.4" y="235.2">1.78±0.10</text>
<text x="124.2" y="237.3">(0.215±0.004)</text>
<text x="125.9" y="235.2">5.46±0.10</text>
<text x="140" y="235.1">2.44/2.41X2.79</text>
<text x="140" y="237.2">(0.096/0.095X0.110)</text>
<text x="140" y="239.4">2.16(0.085)DEEP</text>
<text x="181.9" y="235.3">ALIGNINGRECESS</text>
<text x="181.9" y="237.4">2.44/2.41DIA.</text>
<text x="181.9" y="239.6">(0.096/0.095)</text>
<text x="43.2" y="240.3">REF.</text>
<text x="55.9" y="243.3">(0.680)</text>
<text x="56.5" y="241.2">17.27</text>
<text x="75.6" y="240.8">(0.096/0.095X0.110)</text>
<text x="76.8" y="242.9">2.16(0.085)DEEP</text>
<text x="97.6" y="242.9">(0.115±0.004)</text>
<text x="99.3" y="240.8">2.92±0.10</text>
<text x="115.5" y="245.6">10.16</text>
<text x="149.9" y="245.2">OPTICAL</text>
<text x="181.9" y="241.7">2.16(0.085)DEEP</text>
<text x="181.9" y="245.3">4.11(0.162)</text>
<text x="55.8" y="248.8">(0.825)</text>
<text x="56.5" y="246.7">20.96</text>
<text x="76" y="247.7">OPTICALCENTER</text>
<text x="108.2" y="251.9">TYPICALDIMENSIONSIN</text>
<text x="114.6" y="247.7">(0.400)</text>
<text x="150.5" y="247.3">CENTER</text>
<text x="177.5" y="248.7">6.35(0.250)REF.</text>
<text x="107.9" y="254.1">MILLIMETERSAND(INCHES)</text>
</g>
<g font-size="1.7">
<text x="161.4" y="135.9" transform="rotate(-90 161.4 135.9)">CC</text>
<text x="167.1" y="134.4" transform="rotate(-90 167.1 134.4)">CC</text>
<text x="167.2" y="203.9" transform="rotate(-90 167.2 203.9)">CC</text>
<text x="161.5" y="204.7" transform="rotate(-90 161.5 204.7)">CC</text>
</g>
</svg>
